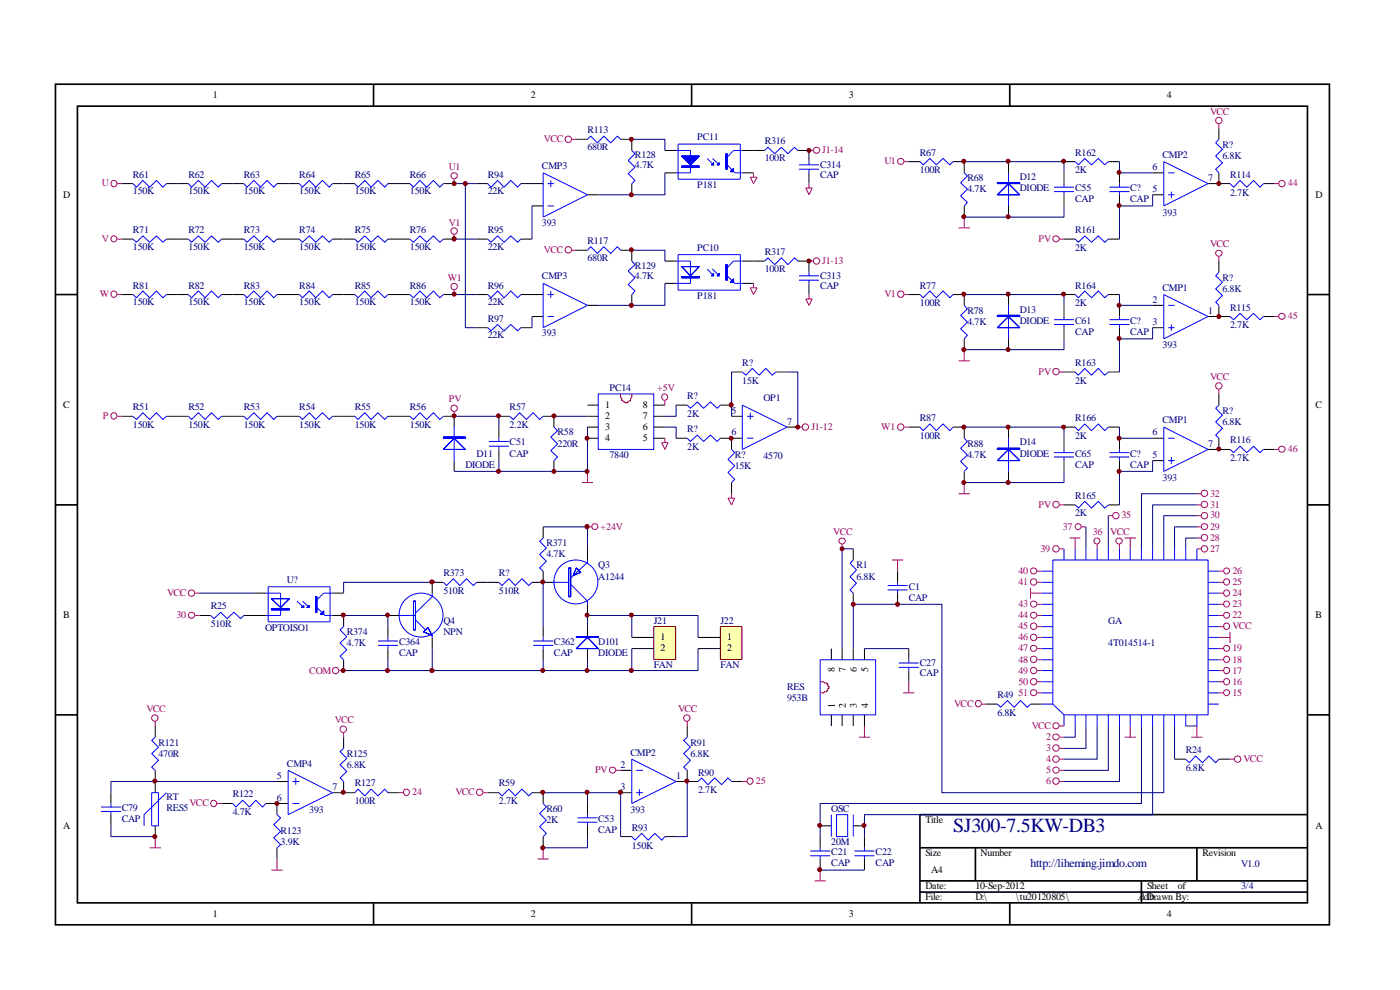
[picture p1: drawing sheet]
<svg xmlns="http://www.w3.org/2000/svg" width="297mm" height="210mm" viewBox="0 0 297 210" stroke-linecap="round" stroke-linejoin="round" font-family="sans-serif">
<g fill="none" stroke="#000" stroke-width=".35">
<path d="M11.8 17.9h270.2v178.3h-270.2zM79.2 17.9v4.6M146.7 17.9v4.6M214.2 17.9v4.6M16.4 22.5h261v169h-261zM11.8 62.5h4.6M277.5 62.5h4.6M11.8 107.1h4.6M277.5 107.1h4.6M11.8 151.6h4.6M277.5 151.6h4.6M195.2 179.8h82.3"/>
<path d="M206.9 179.8v7.1M253.9 179.8v7.1M277.5 172.8h-82.3v18.8M79.2 191.6v4.7M146.7 191.6v4.7M195.2 186.9h82.3M195.2 189.2h82.3M214.2 191.6v4.7M242.1 186.9v4.7"/>
</g>
<g fill="none" stroke="#00f" stroke-width=".21">
<path d="M28.2 38.9l.8 .8 1.3-1.4 1.4 1.4 1.5-1.4 1.3 1.4 .8-.8M40 38.9l.6 .8 1.5-1.4 1.4 1.4 1.4-1.4 1.4 1.4 .7-.8M51.7 38.9l.7 .8 1.4-1.4 1.5 1.4 1.3-1.4 1.5 1.4 .7-.8M63.5 38.9l.7 .8 1.4-1.4 1.4 1.4 1.4-1.4 1.4 1.4 .7-.8M75.3 38.9l.6 .8 1.5-1.4 1.3 1.4 1.5-1.4 1.4 1.4 .7-.8M87 38.9l.7 .8 1.4-1.4 1.4 1.4 1.4-1.4 1.4 1.4 .8-.8M103.5 38.9l.6 .8 1.5-1.4 1.3 1.4 1.5-1.4 1.4 1.4 .7-.8M115.2 36.7l9.4 4.6-9.4 4.8zM116.2 38.9h1.3M116.8 38.3v1.4M124.6 29.5l.7-.6 1.4 1.4 1.4-1.4 1.4 1.4 1.5-1.4 .7 .6M134 31.9l.7 .7-1.4 1.4 1.4 1.5-1.4 1.3 1.4 1.5-.7 .6"/>
<path d="M143.4 31.9h3.1v4.8h-3.1M143.8 30.6h13.3v7.4h-13.3zM150 33.6l1.4 1.4M151.1 33.6l1.5 1.4M154.3 35l1.6 1.7h1.6M157.5 31.9h-1.9l-1.3 1.5M162.2 31.9l.7-.7 1.4 1.4 1.5-1.4 1.3 1.4 1.5-1.4 .6 .7M169.5 35h4.2M169.5 35.9h4.2M171.6 34.3v.7M171.6 35.9v.8M195.2 34.3l.6 .7 1.5-1.4 1.3 1.4 1.5-1.4 1.4 1.4 .7-.7"/>
<path d="M204.6 36.7l.6 .6-1.4 1.5 1.4 1.3-1.4 1.5 1.4 1.3-.6 .8M214 36.7v7M223.6 39.7h4.2M225.7 38.9v.8M228.1 34.3l.7 .7 1.3-1.4 1.5 1.4 1.4-1.4 1.4 1.4 .7-.7M235.4 39.7h4.2M237.5 38.9v.8M246.9 34.3l9.4 4.6-9.4 4.8zM247.8 36.7h1.4M258.6 29.5l-.7 .8 1.4 1.4-1.4 1.4 1.4 1.4-1.4 1.4 .7 .8M260.9 38.9l.8 .8 1.4-1.4 1.4 1.4 1.4-1.4 1.4 1.4 .8-.8M28.2 50.7l.8 .7 1.3-1.4 1.4 1.4 1.5-1.4 1.3 1.4 .8-.7"/>
<path d="M40 50.7l.6 .7 1.5-1.4 1.4 1.4 1.4-1.4 1.4 1.4 .7-.7M51.7 50.7l.7 .7 1.4-1.4 1.5 1.4 1.3-1.4 1.5 1.4 .7-.7M63.5 50.7l.7 .7 1.4-1.4 1.4 1.4 1.4-1.4 1.4 1.4 .7-.7M75.3 50.7l.6 .7 1.5-1.4 1.3 1.4 1.5-1.4 1.4 1.4 .7-.7M87 50.7l.7 .7 1.4-1.4 1.4 1.4 1.4-1.4 1.4 1.4 .8-.7M103.5 50.7l.6 .7 1.5-1.4 1.3 1.4 1.5-1.4 1.4 1.4 .7-.7M116.2 43.7h1.3M124.6 53.1l.7-.8 1.4 1.5 1.4-1.5 1.4 1.5 1.5-1.5 .7 .8M134 55.4l.7 .7-1.4 1.4 1.4 1.4-1.4 1.5 1.4 1.3-.7 .8M143.4 55.4h3.1v4.7h-3.1M143.8 54h13.3v7.6h-13.3zM150 57.1l1.4 1.4"/>
<path d="M151.1 57.1l1.5 1.4M154.3 58.5l1.6 1.6h1.6M157.5 55.4h-1.9l-1.3 1.4M162.2 55.4l.7-.7 1.4 1.4 1.5-1.4 1.3 1.4 1.5-1.4 .6 .7M169.5 58.5h4.2M169.5 59.4h4.2M171.6 57.7v.8M171.6 59.4v.7M223.6 40.6h4.2M225.7 40.6v.7M228.1 50.7l.7 .7 1.3-1.4 1.5 1.4 1.4-1.4 1.4 1.4 .7-.7M235.4 40.6h4.2"/>
<path d="M237.5 40.6v.7M247.8 41.3h1.4M248.5 40.6v1.4M258.6 57.7l-.7 .8 1.4 1.4-1.4 1.4 1.4 1.4-1.4 1.4 .7 .7M28.2 62.5l.8 .7 1.3-1.5 1.4 1.5 1.5-1.5 1.3 1.5 .8-.7M40 62.5l.6 .7 1.5-1.5 1.4 1.5 1.4-1.5 1.4 1.5 .7-.7M51.7 62.5l.7 .7 1.4-1.5 1.5 1.5 1.3-1.5 1.5 1.5 .7-.7M63.5 62.5l.7 .7 1.4-1.5 1.4 1.5 1.4-1.5 1.4 1.5 .7-.7M75.3 62.5l.6 .7 1.5-1.5 1.3 1.5 1.5-1.5 1.4 1.5 .7-.7M87 62.5l.7 .7 1.4-1.5 1.4 1.5 1.4-1.5 1.4 1.5 .8-.7M103.5 62.5l.6 .7 1.5-1.5 1.3 1.5 1.5-1.5 1.4 1.5 .7-.7M103.5 69.5l.6 .7 1.5-1.4 1.3 1.4 1.5-1.4 1.4 1.4 .7-.7"/>
<path d="M115.2 60.1l9.4 4.7-9.4 4.7zM116.2 67.1h1.3M116.2 62.5h1.3M116.8 61.7v1.5M157.5 78.9l.7 .7 1.4-1.5 1.4 1.5 1.5-1.5 1.3 1.5 .8-.7M195.2 62.5l.6 .7 1.5-1.5 1.3 1.5 1.5-1.5 1.4 1.5 .7-.7M204.6 64.8l.6 .7-1.4 1.4 1.4 1.4-1.4 1.5 1.4 1.3-.6 .8M214 64.8v7.1M223.6 67.8h4.2M223.6 68.8h4.2M225.7 67.1v.7M225.7 68.8v.7"/>
<path d="M228.1 62.5l.7 .7 1.3-1.5 1.5 1.5 1.4-1.5 1.4 1.5 .7-.7M228.1 78.9l.7 .7 1.3-1.5 1.5 1.5 1.4-1.5 1.4 1.5 .7-.7M235.4 67.8h4.2M235.4 68.8h4.2M237.5 67.1v.7M237.5 68.8v.7M246.9 62.5l9.4 4.6-9.4 4.8zM247.8 64.8h1.4M247.8 69.5h1.4M248.5 68.8v1.4M260.9 67.1l.8 .7 1.4-1.3 1.4 1.3 1.4-1.3 1.4 1.3 .8-.7M28.2 88.3l.8 .7 1.3-1.5 1.4 1.5 1.5-1.5 1.3 1.5 .8-.7"/>
<path d="M40 88.3l.6 .7 1.5-1.5 1.4 1.5 1.4-1.5 1.4 1.5 .7-.7M51.7 88.3l.7 .7 1.4-1.5 1.5 1.5 1.3-1.5 1.5 1.5 .7-.7M63.5 88.3l.7 .7 1.4-1.5 1.4 1.5 1.4-1.5 1.4 1.5 .7-.7M75.3 88.3l.6 .7 1.5-1.5 1.3 1.5 1.5-1.5 1.4 1.5 .7-.7M87 88.3l.7 .7 1.4-1.5 1.4 1.5 1.4-1.5 1.4 1.5 .8-.7M96.4 90.6v7.1M103.7 93.6h4.2M103.7 94.7h4.2M105.8 93v.6M105.8 94.7v.6M108.1 88.3l.8 .7 1.3-1.5 1.5 1.5 1.4-1.5 1.4 1.5 .7-.7M117.5 90.6l.8 .8-1.5 1.3 1.5 1.4-1.5 1.5 1.5 1.3-.8 .8"/>
<path d="M126.9 83.6h11.8v11.7h-11.8zM145.8 85.9l.7 .7 1.4-1.3 1.4 1.3 1.4-1.3 1.4 1.3 .7-.7M145.8 93l.7 .6 1.4-1.3 1.4 1.3 1.4-1.3 1.4 1.3 .7-.6M155.2 95.3l.7 .7-1.5 1.5 1.5 1.3-1.5 1.4 1.5 1.5-.7 .7M157.5 85.9l9.5 4.7-9.5 4.7zM158.5 93h1.4M158.5 88.3h1.4M159.2 87.5v1.5M195.2 90.6l.6 .8 1.5-1.5 1.3 1.5 1.5-1.5 1.4 1.5 .7-.8M204.6 93l.6 .6-1.4 1.5 1.4 1.4-1.4 1.4 1.4 1.4-.6 .7M214 93v7M223.6 96h4.2"/>
<path d="M223.6 96.9h4.2M225.7 95.3v.7M225.7 96.9v.8M228.1 90.6l.7 .8 1.3-1.5 1.5 1.5 1.4-1.5 1.4 1.5 .7-.8M235.4 96h4.2M235.4 96.9h4.2M237.5 95.3v.7M237.5 96.9v.8M246.9 90.6l9.4 4.7-9.4 4.7zM247.8 93h1.4M247.8 97.7h1.4M248.5 96.9v1.5"/>
<path d="M258.6 85.9l-.7 .7 1.4 1.5-1.4 1.4 1.4 1.3-1.4 1.5 .7 .7M260.9 95.3l.8 .7 1.4-1.3 1.4 1.3 1.4-1.3 1.4 1.3 .8-.7M115.2 114.1l-.7 .7 1.4 1.4-1.4 1.4 1.4 1.4-1.4 1.5 .7 .7M124.6 118.8v.5l-3.5 3.3M223.4 118.8h32.9v32.8h-30.6l-2.3-2.2zM225.7 116.4v2.4M228.1 107.1l.7 .7 1.3-1.5 1.5 1.5 1.4-1.5 1.4 1.5 .7-.7M228.1 116.4v2.4M230.4 116.4v2.4M232.7 116.4v2.4M235.1 116.4v2.4M237.5 116.4v2.4"/>
<path d="M239.8 116.4v2.4M242.1 116.4v2.4M244.5 116.4v2.4M246.9 116.4v2.4M249.2 116.4v2.4M251.5 116.4v2.4M253.9 116.4v2.4M44.7 130.6l.7 .6 1.4-1.3 1.4 1.3 1.4-1.3 1.5 1.3 .6-.6M56.4 125.8h3.1v4.8h-3.1M56.9 124.5h13.1v7.4h-13.1zM63 127.5l1.4 1.4M64.2 127.5l1.4 1.4"/>
<path d="M67.2 128.9l1.7 1.7h1.6M70.5 125.8h-1.8l-1.5 1.5M72.9 132.9l-.8 .7 1.5 1.4-1.5 1.4 1.5 1.4-1.5 1.4 .8 .8M80.2 136h4.2M80.2 136.9h4.2M82.3 135.2v.8M82.3 136.9v.7M84.7 130.6h3.4M88.1 131.5l2.2 2.1M91.7 125.8v.8l-3.6 3.4M91.7 134.8v.4M94.1 123.5l.6 .7 1.5-1.4 1.3 1.4 1.5-1.4 1.4 1.4 .7-.7"/>
<path d="M105.8 123.5l.7 .7 1.4-1.4 1.4 1.4 1.4-1.4 1.5 1.4 .7-.7M113.1 136h4.2M113.1 136.9h4.2M115.2 135.2v.8M115.2 136.9v.7M117.3 123.5h3.3M121.1 124l3.5 3.5v.7M221 140h2.4M221 137.6h2.4M221 135.2h2.4M221 132.9h2.4M221 130.6h2.4"/>
<path d="M221 128.2h2.4M221 125.8h2.4M221 123.5h2.4M221 121.2h2.4M256.3 140h2.3M256.3 137.6h2.3M256.3 135.2h2.3M256.3 132.9h2.3M256.3 130.6h2.3M256.3 128.2h2.3M256.3 125.8h2.3M256.3 123.5h2.3"/>
<path d="M256.3 121.2h2.3M221 149.4h2.4M221 147h2.4M221 144.6h2.4M221 142.2h2.4M225.7 151.6v2.4M228.1 151.6v2.4M230.4 151.6v2.4M232.7 151.6v2.4M235.1 151.6v2.4M237.5 151.6v2.4M239.8 151.6v2.4"/>
<path d="M242.1 151.6v2.4M244.5 151.6v2.4M246.9 151.6v2.4M249.2 151.6v2.4M251.5 151.6v2.4M253.9 151.6v2.4M256.3 149.4h2.3M256.3 147h2.3M256.3 144.6h2.3M256.3 142.2h2.3"/>
<circle cx="89.3" cy="130.5" r="4.7"/>
<circle cx="122.2" cy="123.4" r="4.7"/>
</g>
<g fill="none" stroke="#a1006a" stroke-width=".21">
<path d="M24.9 38.9h.9M96.4 38v.9M121.3 29.5h1M159.2 37.6h1.4l-.7 1.3zM159.9 36.7v.9M170.9 39.9h1.4l-.7 1.4zM171.6 31.9h1M171.6 38.9v1M191.9 34.3h.9M258.6 26.3v1M270.3 38.9h1M24.9 50.7h.9"/>
<path d="M96.4 49.8v.9M121.3 53.1h1M171.6 55.4h1M203.4 48.3h2.3M204.6 46.1v2.2M224.8 50.7h.9M258.6 54.4v1M24.9 62.5h.9M96.4 61.6v.9M159.2 61h1.4l-.7 1.5zM159.9 60.1v.9M170.9 63.4h1.4l-.7 1.4z"/>
<path d="M171.6 62.5v.9M191.9 62.5h.9M203.4 76.5h2.3M204.6 74.2v2.3M224.8 78.9h.9M270.3 67.1h1M24.9 88.3h.9M124.6 100v2.4M140.4 93.9h1.3l-.6 1.4zM141.1 85v.9M141.1 93v.9M169.2 90.6h1"/>
<path d="M191.9 90.6h.9M258.6 82.6v1M270.3 95.3h1M123.4 102.4h2.4M154.4 105.7h1.5l-.7 1.4zM155.2 104.7v1M203.4 104.7h2.3M204.6 102.4v2.3M224.8 107.1h.9M238.6 114.1h2.4M239.8 114.1v2.3M218.6 124.7v2.3"/>
<path d="M218.6 125.8h2.4M258.6 135.2h2.3M260.9 134v2.4M224.8 154h.9M238.6 156.4h2.4M239.8 154v2.4M252.7 156.4h2.4M253.9 154v2.4"/>
<circle cx="24.1" cy="38.9" r=".66"/>
<circle cx="96.4" cy="37.3" r=".66"/>
<circle cx="120.6" cy="29.5" r=".68"/>
<circle cx="173.2" cy="31.9" r=".66"/>
<circle cx="191.1" cy="34.2" r=".66"/>
<circle cx="258.6" cy="25.6" r=".68"/>
<circle cx="271.9" cy="38.9" r=".68"/>
<circle cx="24.2" cy="50.7" r=".64"/>
<circle cx="96.3" cy="49" r=".68"/>
<circle cx="120.6" cy="53" r=".68"/>
<circle cx="173.2" cy="55.4" r=".68"/>
<circle cx="224" cy="50.7" r=".66"/>
<circle cx="258.6" cy="53.7" r=".66"/>
<circle cx="24.1" cy="62.4" r=".66"/>
<circle cx="96.3" cy="60.8" r=".68"/>
<circle cx="191.1" cy="62.4" r=".68"/>
<circle cx="224" cy="78.8" r=".68"/>
<circle cx="272" cy="67.1" r=".66"/>
<circle cx="24.1" cy="88.2" r=".66"/>
<circle cx="141" cy="84.2" r=".66"/>
<circle cx="170.9" cy="90.6" r=".68"/>
<circle cx="191.1" cy="90.6" r=".68"/>
<circle cx="258.6" cy="81.9" r=".68"/>
<circle cx="272" cy="95.3" r=".66"/>
<circle cx="224" cy="107" r=".68"/>
<circle cx="224" cy="154" r=".66"/>
</g>
<g fill="none" stroke="#000" stroke-width=".21">
<path d="M25.8 38.9h2.4M35.3 38.9h4.7M47 38.9h4.7M58.8 38.9h4.7M70.5 38.9h4.8M82.3 38.9h4.7M94.1 38.9h2.3M101.1 38.9h2.4M110.5 38.9h4.7M122.3 29.5h2.3M131.7 29.5h2.3v2.4M134 38.9v2.4"/>
<path d="M141.1 31.9h2.3M141.1 36.7h2.3M157.5 31.9h4.7M157.5 36.7h2.4M169.2 31.9h2.4v2.4M171.6 36.7v2.2M192.8 34.3h2.4M202.2 34.3h2.4v2.4M214 34.3v2.4M225.7 34.3h2.4M225.7 36.7v2.2M235.1 34.3h2.4"/>
<path d="M237.5 36.7v2.2M244.5 36.7h2.4M256.3 38.9h4.6M258.6 27.3v2.2M258.6 36.7v2.2M268.1 38.9h2.2M25.8 50.7h2.4M35.3 50.7h4.7M47 50.7h4.7M58.8 50.7h4.7M70.5 50.7h4.8M82.3 50.7h4.7"/>
<path d="M94.1 50.7h2.3M101.1 50.7h2.4M110.5 50.7h2.4M112.9 43.7h2.3M122.3 53.1h2.3M124.6 41.3h2.3M131.7 53.1h2.3v2.3M141.1 55.4h2.3M157.5 55.4h4.7M169.2 55.4h2.4v2.3M204.6 43.7v2.4M214 43.7v2.4"/>
<path d="M225.7 50.7h2.4M225.7 41.3v2.4M235.1 50.7h2.4M237.5 41.3v2.4M244.5 41.3h2.4M258.6 55.4v2.3M25.8 62.5h2.4M35.3 62.5h4.7M47 62.5h4.7M58.8 62.5h4.7M70.5 62.5h4.8M82.3 62.5h4.7"/>
<path d="M94.1 62.5h2.3M101.1 62.5h2.4M101.1 69.5h2.4M110.5 62.5h4.7M110.5 69.5h2.4M112.9 67.1h2.3M124.6 64.8h2.3M134 62.5v2.3M141.1 60.1h2.3M155.2 78.9h2.3M157.5 60.1h2.4M164.6 78.9h2.4"/>
<path d="M171.6 60.1v2.4M192.8 62.5h2.4M202.2 62.5h2.4v2.3M204.6 71.9v2.3M214 62.5v2.3M214 71.9v2.3M225.7 62.5h2.4M225.7 64.8v2.3M225.7 69.5v2.4M225.7 78.9h2.4M235.1 62.5h2.4M235.1 78.9h2.4"/>
<path d="M237.5 64.8v2.3M237.5 69.5v2.4M244.5 64.8h2.4M244.5 69.5h2.4M256.3 67.1h4.6M258.6 64.8v2.3M268.1 67.1h2.2M25.8 88.3h2.4M35.3 88.3h4.7M47 88.3h4.7M58.8 88.3h4.7M70.5 88.3h4.8"/>
<path d="M82.3 88.3h4.7M94.1 88.3h2.3v2.3M96.4 97.7v2.3M105.8 88.3h2.3M105.8 90.6v2.4M105.8 95.3v2.4M115.2 88.3h2.3v2.3M117.5 97.7v2.3M124.6 93h2.3M124.6 90.6h2.3M124.6 85.9h2.3M124.6 88.3h2.3"/>
<path d="M138.7 93h2.4M138.7 90.6h2.4M138.7 85.9h2.4M138.7 88.3h2.4M143.4 93h2.4M143.4 85.9h2.4M152.8 93h4.7M152.8 85.9h2.4M155.2 88.3h2.3M155.2 93v2.3M167 90.6h2.2M192.8 90.6h2.4"/>
<path d="M202.2 90.6h2.4v2.4M204.6 100v2.4M214 90.6v2.4M214 100v2.4M225.7 93v2.3M225.7 97.7v2.3M225.7 90.6h2.4M235.1 90.6h2.4M237.5 93v2.3M237.5 97.7v2.3M244.5 93h2.4M244.5 97.7h2.4"/>
<path d="M256.3 95.3h4.6M258.6 83.6v2.3M258.6 93v2.3M268.1 95.3h2.2M115.2 111.8v2.3M124.6 116.4v2.4M155.2 102.4v2.3M225.7 107.1h2.4M235.1 107.1h2.4M42.3 130.6h2.4M51.7 130.6h4.7M54.1 125.8h2.3"/>
<path d="M70.5 130.6h2.4v2.3M70.5 125.8h2.4M72.9 140v2.2M82.3 130.6h2.4M82.3 132.9v2.3M82.3 137.6v2.4M91.7 135.2v2.4M94.1 123.5h-2.4v2.3M101.1 123.5h4.7M112.9 123.5h4.6M115.2 121.2v2.3M115.2 132.9v2.3"/>
<path d="M115.2 137.6v2.4M124.6 128.2v2.4"/>
</g>
<g fill="none" stroke="#000080" stroke-width=".21">
<path d="M96.4 38.9h4.7M98.7 38.9v30.6h2.4M134 29.5h7.1v2.4M141.1 36.7v4.6h-14.2M204.6 34.3h21.1v2.4M237.5 34.3v2.4h7M96.4 50.7h4.7M112.9 43.7v7M134 53.1h7.1v2.3M225.7 43.7v2.4h-21.1M244.5 41.3v2.4h-7v7M96.4 62.5h4.7"/>
<path d="M112.9 67.1v2.4M141.1 60.1v4.7h-14.2M155.2 78.9v9.4M167 78.9h2.2v11.7M204.6 62.5h21.1v2.3M225.7 71.9v2.3h-21.1M237.5 62.5v2.3h7M244.5 69.5v2.4h-7v7M96.4 88.3h9.4v2.3M105.8 97.7v2.3M117.5 88.3h7.1M124.6 90.6v9.4h-28.2"/>
<path d="M141.1 90.6h2.3v2.4M143.4 85.9v2.4h-2.3M204.6 90.6h21.1v2.4M225.7 100v2.4h-21.1M237.5 90.6v2.4h7M244.5 97.7v2.3h-7v7.1"/>
</g>
<path d="M144.6 33.1h3.7l-1.8 1.9zM144.6 33.1h3.7l-1.8 1.9z" fill="#00f" stroke="#00f" stroke-width=".21"/>
<g fill="#00f" stroke="#00f" stroke-width=".21">
<path d="M144.6 35.2h3.7v.3h-3.7zM144.6 35.2h3.7v.3h-3.7z" fill-rule="evenodd"/>
<path d="M152.6 34.5l-.5 .5h.5zM152.6 34.5l-.5 .5h.5z" fill-rule="evenodd"/>
<path d="M151.4 34.5l-.4 .5h.4zM151.4 34.5l-.4 .5h.4z" fill-rule="evenodd"/>
<path d="M154 32.6v3.3h.3v-3.3zM154 32.6v3.3h.3v-3.3z" fill-rule="evenodd"/>
<path d="M155.6 35.7v.7h-.7zM155.6 35.7v.7h-.7z" fill-rule="evenodd"/>
<path d="M144.6 56.6h3.7l-1.8 1.9zM144.6 56.6h3.7l-1.8 1.9z" fill-rule="evenodd"/>
<path d="M144.6 58.7h3.7v.2h-3.7zM144.6 58.7h3.7v.2h-3.7z" fill-rule="evenodd"/>
<path d="M152.6 58l-.5 .5h.5zM152.6 58l-.5 .5h.5z" fill-rule="evenodd"/>
<path d="M151.4 58l-.4 .5h.4zM151.4 58l-.4 .5h.4z" fill-rule="evenodd"/>
<path d="M154 56.1v3.3h.3v-3.3zM154 56.1v3.3h.3v-3.3z" fill-rule="evenodd"/>
<path d="M155.6 59.2v.7h-.7zM155.6 59.2v.7h-.7z" fill-rule="evenodd"/>
<path d="M211.6 38.8v.1h4.7v-.1zM211.6 38.8v.1h4.7v-.1z" fill-rule="evenodd"/>
<path d="M214 38.9l2.3 2.4h-4.7zM214 38.9l2.3 2.4h-4.7z" fill-rule="evenodd"/>
<path d="M211.6 66.9v.2h4.7v-.2zM211.6 66.9v.2h4.7v-.2z" fill-rule="evenodd"/>
<path d="M214 67.1l2.3 2.4h-4.7zM214 67.1l2.3 2.4h-4.7z" fill-rule="evenodd"/>
<path d="M211.6 95.1v.2h4.7v-.2zM211.6 95.1v.2h4.7v-.2z" fill-rule="evenodd"/>
<path d="M214 95.3l2.3 2.4h-4.7zM214 95.3l2.3 2.4h-4.7z" fill-rule="evenodd"/>
<path d="M94.1 92.7v.3h4.6v-.3zM94.1 92.7v.3h4.6v-.3z" fill-rule="evenodd"/>
<path d="M96.4 93l2.3 2.3h-4.6zM96.4 93l2.3 2.3h-4.6z" fill-rule="evenodd"/>
<path d="M57.6 127h3.8l-1.9 1.9zM57.6 127h3.8l-1.9 1.9z" fill-rule="evenodd"/>
<path d="M57.6 129.1h3.8v.3h-3.8zM57.6 129.1h3.8v.3h-3.8z" fill-rule="evenodd"/>
<path d="M65.1 128.9h.5v-.5zM65.1 128.9h.5v-.5z" fill-rule="evenodd"/>
<path d="M63.9 128.9h.5v-.5zM63.9 128.9h.5v-.5z" fill-rule="evenodd"/>
<path d="M67 126.6v3.3h.2v-3.3zM67 126.6v3.3h.2v-3.3z" fill-rule="evenodd"/>
<path d="M68.7 129.6v.7h-.7zM68.7 129.6v.7h-.7z" fill-rule="evenodd"/>
<path d="M120.6 120.5v6.1h.5v-6.1zM120.6 120.5v6.1h.5v-6.1z" fill-rule="evenodd"/>
<path d="M122.3 120.5l.9 .9-1.6 .7zM122.3 120.5l.9 .9-1.6 .7z" fill-rule="evenodd"/>
<path d="M87.7 127.5v6.1h.4v-6.1zM87.7 127.5v6.1h.4v-6.1z" fill-rule="evenodd"/>
<path d="M90.8 133.1l-1 .9 1.9 .8zM90.8 133.1l-1 .9 1.9 .8z" fill-rule="evenodd"/>
</g>
<g fill="#800000" stroke="#800000" stroke-width=".21">
<circle cx="98.7" cy="38.9" r=".42"/>
<circle cx="133.9" cy="41.3" r=".42"/>
<circle cx="133.9" cy="29.5" r=".42"/>
<circle cx="133.9" cy="64.8" r=".42"/>
<circle cx="133.9" cy="53" r=".42"/>
<circle cx="171.6" cy="31.9" r=".42"/>
<circle cx="171.6" cy="55.4" r=".42"/>
<circle cx="96.4" cy="38.9" r=".42"/>
<circle cx="96.3" cy="50.7" r=".45"/>
<circle cx="96.4" cy="62.4" r=".42"/>
<circle cx="258.6" cy="38.9" r=".42"/>
<circle cx="204.5" cy="34.2" r=".42"/>
<circle cx="225.6" cy="34.2" r=".42"/>
<circle cx="213.9" cy="34.2" r=".42"/>
<circle cx="237.4" cy="36.6" r=".42"/>
<circle cx="237.4" cy="43.6" r=".42"/>
<circle cx="213.9" cy="46" r=".42"/>
<circle cx="204.5" cy="46" r=".42"/>
<circle cx="258.6" cy="67.1" r=".42"/>
<circle cx="237.4" cy="64.8" r=".42"/>
<circle cx="225.6" cy="62.4" r=".42"/>
<circle cx="204.5" cy="62.4" r=".42"/>
<circle cx="204.5" cy="74.2" r=".42"/>
<circle cx="213.9" cy="74.2" r=".42"/>
<circle cx="213.9" cy="62.4" r=".42"/>
<circle cx="237.4" cy="71.8" r=".42"/>
<circle cx="155.1" cy="85.9" r=".45"/>
<circle cx="105.7" cy="88.2" r=".42"/>
<circle cx="117.5" cy="88.2" r=".42"/>
<circle cx="124.5" cy="100" r=".42"/>
<circle cx="124.5" cy="93" r=".42"/>
<circle cx="117.5" cy="100" r=".42"/>
<circle cx="105.7" cy="100" r=".42"/>
</g>
<path d="M131.7 83.6v.7l.2 .2v.5l.7 .3v.1h.5v-.1l.7-.3v-.5l.2-.2v-.7" fill="none" stroke="#f00" stroke-width=".21"/>
<path d="M138.8 133h4.5v6.8h-4.5z" fill="#ffffb0"/>
<path d="M138.7 132.9h4.6v7h-4.6z" fill="none" stroke="#800000" stroke-width=".21"/>
<path d="M134 135.2h4.7M134 137.6h4.7" fill="none" stroke="#000" stroke-width=".21"/>
<path d="M152.9 133h4.4v6.8h-4.4z" fill="#ffffb0"/>
<path d="M152.8 132.9h4.6v7h-4.6z" fill="none" stroke="#800000" stroke-width=".21"/>
<g fill="none" stroke="#000" stroke-width=".21">
<path d="M181 116.4v2.4M124.6 132.9v2.3M124.6 137.6v2.4M148.1 135.2h4.7M148.1 137.6h4.7M176.4 137.6v2.4M178.6 137.6v2.4M181 125.8v2.4M181 137.6v2.4M183.4 137.6v2.4M190.4 121.2v2.3M190.4 125.8v2.4"/>
<path d="M192.8 137.6v2.4M32.9 154v2.4M72.9 156.4v2.3M145.8 154v2.4M176.4 151.6v2.4M178.6 151.6v2.4M181 151.6v2.4M183.4 151.6v2.4M192.8 142.2v2.4M209.2 149.4h2.4M218.6 149.4h2.4M23.5 168.1v2.3"/>
<path d="M23.5 172.8v2.4M32.9 163.4v4.7M32.9 175.2v2.3M47 170.4h2.4M56.4 170.4h4.7M58.8 165.8h2.3M58.8 170.4v2.4M58.8 179.8v2.4M70.5 168.1h4.8M72.9 165.8v2.3M82.3 168.1h2.4M103.5 168.1h2.3"/>
<path d="M112.9 168.1h2.3v2.3M115.2 177.5v2.3M124.6 170.4v2.4M124.6 175.2v2.3M131.7 168.1h2.3M131.7 163.4h2.3M131.7 177.5h2.3M141.1 177.5h2.3M143.4 165.8h4.7M145.8 163.4v2.4M155.2 165.8h2.3M174 175.2h2.4"/>
<path d="M174 177.5v2.3M181 175.2h2.4M183.4 177.5v2.3M249.2 161h2.3M258.6 161h2.3M174 182.2v2.4M183.4 182.2v2.4"/>
</g>
<path d="M122.3 135v.2h4.6v-.2zM122.3 135v.2h4.6v-.2z" fill="#00f" stroke="#00f" stroke-width=".21"/>
<path d="M122.3 137.6l2.3-2.4 2.3 2.4zM122.3 137.6l2.3-2.4 2.3 2.4z" fill-rule="evenodd" fill="#00f" stroke="#00f" stroke-width=".21"/>
<g fill="none" stroke="#000080" stroke-width=".21">
<path d="M115.2 111.8h9.4v4.6M181 116.4h-2.4v21.2M230.4 111.8v4.6M235.1 109.4v7M253.9 104.7h-11.8v11.7M253.9 107.1h-9.4v9.3M253.9 109.4h-7v7M253.9 111.8h-4.7v4.6M253.9 114.1h-2.4v2.3M42.3 125.8h11.8M72.9 130.6h9.4v2.3M82.3 140v2.2"/>
<path d="M91.7 123.5h-18.8v2.3M91.7 137.6v4.6M115.2 123.5v9.4M115.2 140v2.2M124.6 132.9v-2.3h23.5v4.6M124.6 140v2.2M134 130.6v4.6M134 137.6v4.6M148.1 137.6v4.6h-75.2M181 137.6v-9.4h18.8v39.9h47.1v-14.1M183.4 137.6h9.4M228.1 154v2.4h-2.4"/>
<path d="M230.4 154v4.7h-4.7M232.7 154v7h-7M235.1 154v9.4h-9.4M237.5 154v11.8h-11.8M242.1 154v16.4h-68.1v7.1M244.5 154v18.8h-61.1v4.7M249.2 154v7M251.5 154h2.4M23.5 175.2v2.3h9.4M58.8 165.8h-35.3v2.3M115.2 168.1h16.5v9.4M124.6 177.5v2.3h-9.4"/>
<path d="M124.6 168.1v2.3M145.8 165.8v11.7h-2.4M174 184.6h9.4"/>
</g>
<g fill="#800000" stroke="#800000" stroke-width=".21">
<circle cx="91.7" cy="123.4" r=".45"/>
<circle cx="72.8" cy="130.5" r=".42"/>
<circle cx="82.2" cy="130.5" r=".42"/>
<circle cx="133.9" cy="130.5" r=".42"/>
<circle cx="124.5" cy="130.5" r=".42"/>
<circle cx="115.1" cy="123.4" r=".42"/>
<circle cx="115.1" cy="142.2" r=".42"/>
<circle cx="124.5" cy="142.2" r=".42"/>
<circle cx="133.9" cy="142.2" r=".42"/>
<circle cx="82.2" cy="142.2" r=".42"/>
<circle cx="91.7" cy="142.2" r=".45"/>
<circle cx="124.5" cy="111.7" r=".45"/>
<circle cx="72.8" cy="142.2" r=".42"/>
<circle cx="58.8" cy="170.4" r=".42"/>
<circle cx="72.8" cy="168.1" r=".42"/>
<circle cx="32.9" cy="165.7" r=".42"/>
<circle cx="32.9" cy="177.5" r=".42"/>
<circle cx="115.1" cy="168.1" r=".42"/>
<circle cx="131.6" cy="168.1" r=".45"/>
<circle cx="145.7" cy="165.7" r=".42"/>
<circle cx="124.5" cy="168.1" r=".42"/>
<circle cx="115.1" cy="179.8" r=".42"/>
<circle cx="96.4" cy="88.2" r=".42"/>
<circle cx="155.1" cy="93" r=".42"/>
<circle cx="169.2" cy="90.6" r=".42"/>
<circle cx="173.9" cy="175.1" r=".42"/>
<circle cx="183.3" cy="175.1" r=".42"/>
<circle cx="173.9" cy="184.5" r=".42"/>
<circle cx="258.6" cy="95.2" r=".42"/>
<circle cx="237.4" cy="93" r=".42"/>
<circle cx="225.6" cy="90.6" r=".42"/>
<circle cx="204.5" cy="90.6" r=".42"/>
<circle cx="213.9" cy="102.4" r=".42"/>
<circle cx="213.9" cy="90.6" r=".42"/>
<circle cx="237.4" cy="100" r=".42"/>
<circle cx="204.5" cy="102.4" r=".42"/>
<circle cx="178.6" cy="116.4" r=".42"/>
<circle cx="181" cy="128.2" r=".42"/>
<circle cx="190.4" cy="128.2" r=".42"/>
</g>
<g fill="none" stroke="#a1006a" stroke-width=".21">
<path d="M96.4 87.4v.9M124.6 111.8h1M178.6 115.5v.9M189.2 118.8h2.4M190.4 118.8v2.4M224.8 116.4h.9M226.9 114.1h2.3M228.1 114.1v2.3M229.4 111.8h1M232.7 115.5v.9M235.1 109.4h1M237.5 115.5v.9"/>
<path d="M253.9 111.8h.9M253.9 114.1h.9M253.9 116.4h.9M253.9 109.4h.9M253.9 107.1h.9M253.9 104.7h.9M41.4 125.8h.9M41.4 130.6h.9M220 130.6h1M220 132.9h1M220 140h1M220 137.6h1"/>
<path d="M220 123.5h1M220 121.2h1M220 128.2h1M220 135.2h1M258.6 125.8h1M258.6 130.6h1M258.6 132.9h1M258.6 140h1M258.6 137.6h1M258.6 123.5h1M258.6 121.2h1M258.6 128.2h1"/>
<path d="M32.9 153.1v.9M72 142.2h.9M72.9 155.4v1M145.8 153.1v.9M182.2 156.4h2.4M183.4 154v2.4M191.6 147h2.4M192.8 144.6v2.4M208.3 149.4h.9M220 142.2h1M220 147h1M220 144.6h1"/>
<path d="M224.8 156.4h.9M224.8 158.7h.9M258.6 142.2h1M258.6 147h1M258.6 144.6h1M31.7 179.8h2.4M32.9 177.5v2.3M46.1 170.4h.9M84.7 168.1h.9M102.5 168.1h1M115.2 179.8v2.4M130.7 163.4h1"/>
<path d="M157.5 165.8h1M224.8 165.8h.9M224.8 163.4h.9M224.8 161h.9M260.9 161h1M57.6 184.6h2.3M58.8 182.2v2.4M114 182.2h2.4M172.8 186.9h2.4M174 184.6v2.3"/>
<circle cx="96.3" cy="86.6" r=".68"/>
<circle cx="126.2" cy="111.7" r=".64"/>
<circle cx="178.7" cy="114.8" r=".66"/>
<circle cx="224" cy="116.4" r=".68"/>
<circle cx="228.7" cy="111.7" r=".64"/>
<circle cx="232.7" cy="114.8" r=".64"/>
<circle cx="236.7" cy="109.4" r=".68"/>
<circle cx="237.4" cy="114.8" r=".66"/>
<circle cx="255.5" cy="107" r=".68"/>
<circle cx="255.5" cy="104.6" r=".68"/>
<circle cx="255.5" cy="109.4" r=".68"/>
<circle cx="255.5" cy="116.4" r=".68"/>
<circle cx="255.5" cy="114" r=".68"/>
<circle cx="255.5" cy="111.7" r=".66"/>
<circle cx="40.6" cy="125.8" r=".68"/>
<circle cx="40.7" cy="130.5" r=".66"/>
<circle cx="219.3" cy="123.4" r=".68"/>
<circle cx="219.3" cy="132.8" r=".68"/>
<circle cx="219.3" cy="139.9" r=".68"/>
<circle cx="219.3" cy="135.2" r=".68"/>
<circle cx="219.3" cy="137.5" r=".66"/>
<circle cx="219.3" cy="130.5" r=".66"/>
<circle cx="219.3" cy="128.1" r=".66"/>
<circle cx="219.3" cy="121.1" r=".66"/>
<circle cx="260.2" cy="123.4" r=".66"/>
<circle cx="260.2" cy="132.8" r=".66"/>
<circle cx="260.2" cy="139.8" r=".66"/>
<circle cx="260.2" cy="125.8" r=".66"/>
<circle cx="260.2" cy="137.5" r=".64"/>
<circle cx="260.2" cy="128.1" r=".64"/>
<circle cx="260.2" cy="130.5" r=".64"/>
<circle cx="260.2" cy="121.1" r=".64"/>
<circle cx="32.8" cy="152.3" r=".68"/>
<circle cx="71.2" cy="142.2" r=".68"/>
<circle cx="72.8" cy="154.7" r=".68"/>
<circle cx="145.7" cy="152.3" r=".68"/>
<circle cx="207.5" cy="149.2" r=".66"/>
<circle cx="219.3" cy="142.2" r=".68"/>
<circle cx="219.3" cy="144.6" r=".68"/>
<circle cx="219.3" cy="146.9" r=".66"/>
<circle cx="224" cy="158.7" r=".68"/>
<circle cx="224" cy="156.3" r=".66"/>
<circle cx="260.2" cy="142.2" r=".66"/>
<circle cx="260.2" cy="144.6" r=".66"/>
<circle cx="260.2" cy="146.9" r=".64"/>
<circle cx="45.3" cy="170.4" r=".66"/>
<circle cx="86.2" cy="168" r=".66"/>
<circle cx="101.8" cy="168.1" r=".68"/>
<circle cx="130" cy="163.4" r=".66"/>
<circle cx="159.1" cy="165.7" r=".66"/>
<circle cx="224" cy="161" r=".68"/>
<circle cx="224" cy="165.7" r=".68"/>
<circle cx="224" cy="163.4" r=".66"/>
<circle cx="262.5" cy="161" r=".68"/>
</g>
<g fill="none" stroke="#00f" stroke-width=".21">
<path d="M181 118.8l-.7 .7 1.4 1.4-1.4 1.4 1.4 1.4-1.4 1.4 .7 .7M174 140h11.8v11.6h-11.8zM188.3 124.2h4.2M188.3 125.1h4.2M190.4 123.5v.7M190.4 125.1v.7M192.8 140v.6M32.9 156.4l-.7 .7 1.4 1.4-1.4 1.4 1.4 1.4-1.4 1.4 .7 .7M72.9 158.7l-.8 .7 1.5 1.5-1.5 1.3 1.5 1.5-1.5 1.3 .8 .8M145.8 156.4l-.8 .7 1.5 1.4-1.5 1.4 1.5 1.4-1.5 1.4 .8 .7M190.7 140.6h4.2M190.7 141.6h4.2"/>
<path d="M192.8 141.6v.6M211.6 149.4l.7 .6 1.4-1.4 1.4 1.4 1.4-1.4 1.4 1.4 .7-.6M21.4 171.2h4.3M21.4 172.1h4.3M23.5 170.4v.8M23.5 172.1v.7M32.2 168.1h1.4v7.1h-1.4zM35.3 168.1l-4.7 4.7v2.4M49.4 170.4l.6 .8 1.5-1.4 1.4 1.4 1.4-1.4 1.4 1.4 .7-.8M58.8 172.8l.7 .7-1.4 1.4 1.4 1.5-1.4 1.3 1.4 1.5-.7 .6M61.1 163.4l9.4 4.7-9.4 4.7zM62.1 170.4h1.4"/>
<path d="M62.1 165.8h1.4M62.7 165v1.5M75.3 168.1l.6-.7 1.5 1.4 1.3-1.4 1.5 1.4 1.4-1.4 .7 .7M105.8 168.1l.7 .7 1.4-1.4 1.4 1.4 1.4-1.4 1.5 1.4 .7-.7M115.2 170.4l.7 .8-1.4 1.4 1.4 1.4-1.4 1.3 1.4 1.5-.7 .7M122.5 173.5h4.2M122.5 174.4h4.2M124.6 172.8v.7M124.6 174.4v.8M134 177.5l.7 .7 1.4-1.4 1.4 1.4 1.4-1.4 1.5 1.4 .7-.7M134 161l9.4 4.8-9.4 4.6zM135 163.4h1.4"/>
<path d="M135 168.1h1.4M135.6 167.4v1.4M148.1 165.8l.7-.8 1.4 1.5 1.4-1.5 1.5 1.5 1.3-1.5 .8 .8M174 179.8v.7M176.4 172.8v4.7M177.5 172.8h2.3v4.7h-2.3zM181 172.8v4.7M183.4 179.8v.7M251.5 161l.8 .8 1.4-1.4 1.4 1.4 1.4-1.4 1.4 1.4 .7-.8M171.9 180.5h4.2M171.9 181.5h4.2M174 181.5v.7"/>
<path d="M181.3 180.5h4.2M181.3 181.5h4.2M183.4 181.5v.7"/>
</g>
<path d="M174 144.6h.7l.2 .3h.5l.2 .6h.3v.5h-.3l-.2 .7h-.5l-.2 .3h-.7" fill="none" stroke="#f00" stroke-width=".21"/>
<text font-size="4.2" fill="#000080" x="202.2" y="176.4">SJ300-7.5KW-DB3</text>
<text font-size="2.5" fill="#000080" x="218.6" y="183.9">http://liheming.jimdo.com</text>
<g font-size="2.1">
<text x="45.1" y="20.8">1</text>
<text x="112.6" y="20.8">2</text>
<text x="180.1" y="20.8">3</text>
<text x="247.6" y="20.8">4</text>
<text x="13.4" y="41.9">D</text>
<text x="279.1" y="41.9">D</text>
<text x="13.4" y="86.5">C</text>
<text x="128.4" y="86.5">1</text>
<text x="128.4" y="88.9">2</text>
<text x="136.4" y="88.9">7</text>
<text x="136.4" y="86.5">8</text>
<text x="279.1" y="86.5">C</text>
<text x="128.4" y="91.3">3</text>
<text x="128.4" y="93.6">4</text>
<text x="136.4" y="93.6">5</text>
<text x="136.4" y="91.3">6</text>
<text x="13.4" y="131.1">B</text>
<text x="279.1" y="131.1">B</text>
<text x="140.1" y="135.8">1</text>
<text x="154.3" y="135.8">1</text>
<text x="140.1" y="138.2">2</text>
<text x="154.3" y="138.2">2</text>
<text x="177.1" y="142.5" transform="rotate(-90 177.1 142.5)">8</text>
<text x="179.4" y="142.5" transform="rotate(-90 179.4 142.5)">7</text>
<text x="181.8" y="142.5" transform="rotate(-90 181.8 142.5)">6</text>
<text x="184.1" y="142.5" transform="rotate(-90 184.1 142.5)">5</text>
<text x="177.1" y="150.3" transform="rotate(-90 177.1 150.3)">1</text>
<text x="179.4" y="150.3" transform="rotate(-90 179.4 150.3)">2</text>
<text x="181.8" y="150.3" transform="rotate(-90 181.8 150.3)">3</text>
<text x="184.1" y="150.3" transform="rotate(-90 184.1 150.3)">4</text>
<text x="13.4" y="175.8">A</text>
<text x="196.3" y="174.6">Title</text>
<text x="279.1" y="175.8">A</text>
<text x="196.3" y="181.6">Size</text>
<text x="197.5" y="185.2">A4</text>
<text x="208" y="181.6">Number</text>
<text x="255.1" y="181.6">Revision</text>
<text x="196.3" y="188.6">Date:</text>
<text x="196.3" y="191">File:</text>
<text x="206.9" y="188.6">10-Sep-2012</text>
<text x="206.9" y="191">D:\</text>
<text x="215.6" y="191">\tu20120805\</text>
<text x="241.2" y="191">.ddDrawn By:</text>
<text x="243.3" y="188.6">Sheet</text>
<text x="243.8" y="191">b</text>
<text x="249.9" y="188.6">of</text>
<text x="45.1" y="194.6">1</text>
<text x="112.6" y="194.6">2</text>
<text x="180.1" y="194.6">3</text>
<text x="247.6" y="194.6">4</text>
</g>
<g font-size="2.1" fill="#000080">
<text x="124.6" y="28.3">R113</text>
<text x="147.9" y="29.7">PC11</text>
<text x="115" y="35.8">CMP3</text>
<text x="124.6" y="31.8">680R</text>
<text x="134.7" y="33.4">R128</text>
<text x="134.7" y="35.6">4.7K</text>
<text x="162.2" y="30.6">R316</text>
<text x="162.2" y="34.2">100R</text>
<text x="174" y="35.6">C314</text>
<text x="195.2" y="33">R67</text>
<text x="228.1" y="33">R162</text>
<text x="246.6" y="33.4">CMP2</text>
<text x="259.3" y="31.3">R?</text>
<text x="259.3" y="33.7">6.8K</text>
<text x="28.2" y="37.7">R61</text>
<text x="28.2" y="41.2">150K</text>
<text x="40" y="37.7">R62</text>
<text x="40" y="41.2">150K</text>
<text x="51.7" y="37.7">R63</text>
<text x="51.7" y="41.2">150K</text>
<text x="63.5" y="37.7">R64</text>
<text x="63.5" y="41.2">150K</text>
<text x="75.3" y="37.7">R65</text>
<text x="75.3" y="41.2">150K</text>
<text x="87" y="37.7">R66</text>
<text x="87" y="41.2">150K</text>
<text x="103.5" y="37.7">R94</text>
<text x="103.5" y="41.2">22K</text>
<text x="147.9" y="39.8">P181</text>
<text x="174" y="37.7">CAP</text>
<text x="195.2" y="36.7">100R</text>
<text x="205.2" y="38.4">R68</text>
<text x="205.2" y="40.7">4.7K</text>
<text x="216.3" y="38.2">D12</text>
<text x="216.3" y="40.6">DIODE</text>
<text x="228.1" y="36.7">2K</text>
<text x="228.1" y="40.6">C55</text>
<text x="239.8" y="40.6">C?</text>
<text x="244.5" y="40.7">5</text>
<text x="244.5" y="36.1">6</text>
<text x="256.3" y="38.4">7</text>
<text x="260.9" y="37.7">R114</text>
<text x="260.9" y="41.5">2.7K</text>
<text x="115" y="47.8">393</text>
<text x="228.1" y="42.8">CAP</text>
<text x="239.8" y="42.8">CAP</text>
<text x="246.6" y="45.7">393</text>
<text x="28.2" y="49.4">R71</text>
<text x="28.2" y="53">150K</text>
<text x="40" y="49.4">R72</text>
<text x="40" y="53">150K</text>
<text x="51.7" y="49.4">R73</text>
<text x="51.7" y="53">150K</text>
<text x="63.5" y="49.4">R74</text>
<text x="63.5" y="53">150K</text>
<text x="75.3" y="49.4">R75</text>
<text x="75.3" y="53">150K</text>
<text x="87" y="49.4">R76</text>
<text x="87" y="53">150K</text>
<text x="103.5" y="49.4">R95</text>
<text x="103.5" y="53">22K</text>
<text x="124.6" y="51.8">R117</text>
<text x="147.9" y="53.2">PC10</text>
<text x="228.1" y="49.4">R161</text>
<text x="228.1" y="53.2">2K</text>
<text x="115" y="59.3">CMP3</text>
<text x="124.6" y="55.3">680R</text>
<text x="134.7" y="57">R129</text>
<text x="134.7" y="59.1">4.7K</text>
<text x="162.2" y="54.1">R317</text>
<text x="162.2" y="57.7">100R</text>
<text x="174" y="59.1">C313</text>
<text x="259.3" y="59.5">R?</text>
<text x="28.2" y="61.2">R81</text>
<text x="28.2" y="64.7">150K</text>
<text x="40" y="61.2">R82</text>
<text x="40" y="64.7">150K</text>
<text x="51.7" y="61.2">R83</text>
<text x="51.7" y="64.7">150K</text>
<text x="63.5" y="61.2">R84</text>
<text x="63.5" y="64.7">150K</text>
<text x="75.3" y="61.2">R85</text>
<text x="75.3" y="64.7">150K</text>
<text x="87" y="61.2">R86</text>
<text x="87" y="64.7">150K</text>
<text x="103.5" y="61.2">R96</text>
<text x="103.5" y="64.7">22K</text>
<text x="147.9" y="63.3">P181</text>
<text x="174" y="61.2">CAP</text>
<text x="195.2" y="61.2">R77</text>
<text x="195.2" y="64.9">100R</text>
<text x="228.1" y="61.2">R164</text>
<text x="228.1" y="64.9">2K</text>
<text x="244.5" y="64.3">2</text>
<text x="246.6" y="61.6">CMP1</text>
<text x="259.3" y="61.9">6.8K</text>
<text x="260.9" y="65.9">R115</text>
<text x="103.5" y="68.2">R97</text>
<text x="103.5" y="71.7">22K</text>
<text x="115" y="71.3">393</text>
<text x="205.2" y="66.5">R78</text>
<text x="205.2" y="68.9">4.7K</text>
<text x="216.3" y="66.4">D13</text>
<text x="216.3" y="68.7">DIODE</text>
<text x="228.1" y="68.7">C61</text>
<text x="228.1" y="71">CAP</text>
<text x="239.8" y="68.7">C?</text>
<text x="239.8" y="71">CAP</text>
<text x="244.5" y="68.9">3</text>
<text x="256.3" y="66.5">1</text>
<text x="260.9" y="69.6">2.7K</text>
<text x="157.5" y="77.6">R?</text>
<text x="228.1" y="77.6">R163</text>
<text x="246.6" y="73.8">393</text>
<text x="129.3" y="83">PC14</text>
<text x="157.5" y="81.4">15K</text>
<text x="228.1" y="81.4">2K</text>
<text x="28.2" y="87">R51</text>
<text x="40" y="87">R52</text>
<text x="51.7" y="87">R53</text>
<text x="63.5" y="87">R54</text>
<text x="75.3" y="87">R55</text>
<text x="87" y="87">R56</text>
<text x="108.1" y="87">R57</text>
<text x="145.8" y="84.7">R?</text>
<text x="145.8" y="88.4">2K</text>
<text x="155.2" y="87.7">5</text>
<text x="162" y="85.1">OP1</text>
<text x="195.2" y="89.3">R87</text>
<text x="228.1" y="89.3">R166</text>
<text x="246.6" y="89.8">CMP1</text>
<text x="259.3" y="87.7">R?</text>
<text x="28.2" y="90.8">150K</text>
<text x="40" y="90.8">150K</text>
<text x="51.7" y="90.8">150K</text>
<text x="63.5" y="90.8">150K</text>
<text x="75.3" y="90.8">150K</text>
<text x="87" y="90.8">150K</text>
<text x="108.1" y="90.8">2.2K</text>
<text x="108.1" y="94.5">C51</text>
<text x="118.3" y="92.4">R58</text>
<text x="118.3" y="94.7">220R</text>
<text x="145.8" y="91.7">R?</text>
<text x="145.8" y="95.4">2K</text>
<text x="155.2" y="92.4">6</text>
<text x="167" y="90.1">7</text>
<text x="195.2" y="93.1">100R</text>
<text x="205.2" y="94.7">R88</text>
<text x="216.3" y="94.5">D14</text>
<text x="228.1" y="93.1">2K</text>
<text x="244.5" y="92.4">6</text>
<text x="256.3" y="94.7">7</text>
<text x="259.3" y="90.1">6.8K</text>
<text x="260.9" y="94.1">R116</text>
<text x="98.7" y="99.2">DIODE</text>
<text x="101.1" y="96.9">D11</text>
<text x="108.1" y="96.9">CAP</text>
<text x="129.3" y="97.1">7840</text>
<text x="155.9" y="97.1">R?</text>
<text x="155.9" y="99.5">15K</text>
<text x="162" y="97.4">4570</text>
<text x="205.2" y="97.1">4.7K</text>
<text x="216.3" y="96.9">DIODE</text>
<text x="228.1" y="96.9">C65</text>
<text x="228.1" y="99.2">CAP</text>
<text x="239.8" y="96.9">C?</text>
<text x="239.8" y="99.2">CAP</text>
<text x="244.5" y="97.1">5</text>
<text x="260.9" y="97.8">2.7K</text>
<text x="228.1" y="105.7">R165</text>
<text x="246.6" y="102">393</text>
<text x="228.1" y="109.6">2K</text>
<text x="115.9" y="115.9">R371</text>
<text x="115.9" y="118.2">4.7K</text>
<text x="60.9" y="123.6">U?</text>
<text x="94.1" y="122.3">R373</text>
<text x="94.1" y="126">510R</text>
<text x="105.8" y="122.3">R?</text>
<text x="105.8" y="126">510R</text>
<text x="126.9" y="120.6">Q3</text>
<text x="126.9" y="122.9">A1244</text>
<text x="181.7" y="120.6">R1</text>
<text x="181.7" y="122.9">6.8K</text>
<text x="192.8" y="125.1">C1</text>
<text x="44.7" y="129.3">R25</text>
<text x="192.8" y="127.4">CAP</text>
<text x="44.7" y="133">510R</text>
<text x="56.2" y="133.9">OPTOISO1</text>
<text x="73.6" y="134.7">R374</text>
<text x="73.6" y="137">4.7K</text>
<text x="84.7" y="136.8">C364</text>
<text x="94.1" y="132.3">Q4</text>
<text x="94.1" y="134.7">NPN</text>
<text x="117.5" y="136.8">C362</text>
<text x="126.9" y="136.8">D101</text>
<text x="138.7" y="132.3">J21</text>
<text x="152.8" y="132.3">J22</text>
<text x="235.1" y="132.3">GA</text>
<text x="235.1" y="137">4T014514-1</text>
<text x="84.7" y="139.1">CAP</text>
<text x="117.5" y="139.1">CAP</text>
<text x="126.9" y="139.1">DIODE</text>
<text x="138.7" y="141.7">FAN</text>
<text x="152.8" y="141.7">FAN</text>
<text x="195.2" y="141.2">C27</text>
<text x="195.2" y="143.3">CAP</text>
<text x="167" y="146.4">RES</text>
<text x="167" y="148.8">953B</text>
<text x="211.6" y="148.1">R49</text>
<text x="211.6" y="151.8">6.8K</text>
<text x="33.6" y="158.2">R121</text>
<text x="33.6" y="160.5">470R</text>
<text x="73.6" y="160.5">R125</text>
<text x="133.8" y="160.3">CMP2</text>
<text x="146.5" y="158.2">R91</text>
<text x="146.5" y="160.5">6.8K</text>
<text x="251.5" y="159.8">R24</text>
<text x="58.8" y="165.2">5</text>
<text x="60.9" y="162.6">CMP4</text>
<text x="70.5" y="167.6">7</text>
<text x="73.6" y="162.8">6.8K</text>
<text x="75.3" y="166.8">R127</text>
<text x="105.8" y="166.8">R59</text>
<text x="131.7" y="162.8">2</text>
<text x="131.7" y="167.6">3</text>
<text x="143.4" y="165.2">1</text>
<text x="148.1" y="164.5">R90</text>
<text x="251.5" y="163.6">6.8K</text>
<text x="25.8" y="172">C79</text>
<text x="35.3" y="169.7">RT</text>
<text x="35.3" y="172">RES5</text>
<text x="49.4" y="169.2">R122</text>
<text x="49.4" y="173">4.7K</text>
<text x="58.8" y="169.9">6</text>
<text x="65.6" y="172.5">393</text>
<text x="75.3" y="170.6">100R</text>
<text x="105.8" y="170.6">2.7K</text>
<text x="115.9" y="172.2">R60</text>
<text x="133.8" y="172.5">393</text>
<text x="148.1" y="168.2">2.7K</text>
<text x="176.4" y="172.2">OSC</text>
<text x="25.8" y="174.3">CAP</text>
<text x="59.5" y="177">R123</text>
<text x="59.5" y="179.2">3.9K</text>
<text x="115.9" y="174.6">2K</text>
<text x="126.9" y="174.3">C53</text>
<text x="126.9" y="176.7">CAP</text>
<text x="134" y="176.2">R93</text>
<text x="176.4" y="179.2">20M</text>
<text x="134" y="180">150K</text>
<text x="176.4" y="181.4">C21</text>
<text x="176.4" y="183.7">CAP</text>
<text x="185.8" y="181.4">C22</text>
<text x="185.8" y="183.7">CAP</text>
<text x="263.3" y="184">V1.0</text>
<text x="263.3" y="188.6">3/4</text>
</g>
<g font-size="2.1" fill="#a1006a">
<text x="256.7" y="24.3">VCC</text>
<text x="115.4" y="30.2">VCC</text>
<text x="174.4" y="32.5">J1-14</text>
<text x="187.6" y="34.9">U1</text>
<text x="21.6" y="39.5">U</text>
<text x="95.2" y="36.1">U1</text>
<text x="273.2" y="39.5">44</text>
<text x="95.2" y="47.8">V1</text>
<text x="21.6" y="51.3">V</text>
<text x="115.4" y="53.7">VCC</text>
<text x="220.3" y="51.3">PV</text>
<text x="256.7" y="52.5">VCC</text>
<text x="95" y="59.5">W1</text>
<text x="174.4" y="56">J1-13</text>
<text x="21.2" y="63.1">W</text>
<text x="187.6" y="63.1">V1</text>
<text x="273.2" y="67.7">45</text>
<text x="139.4" y="83">+5V</text>
<text x="220.3" y="79.5">PV</text>
<text x="256.7" y="80.7">VCC</text>
<text x="21.8" y="88.9">P</text>
<text x="95.2" y="85.3">PV</text>
<text x="172.1" y="91.3">J1-12</text>
<text x="186.9" y="91.3">W1</text>
<text x="273.2" y="95.9">46</text>
<text x="220.3" y="107.7">PV</text>
<text x="256.7" y="107.7">31</text>
<text x="256.7" y="105.3">32</text>
<text x="127.4" y="112.4">+24V</text>
<text x="176.8" y="113.5">VCC</text>
<text x="225.5" y="112.4">37</text>
<text x="231.8" y="113.5">36</text>
<text x="235.5" y="113.5">VCC</text>
<text x="237.9" y="110">35</text>
<text x="256.7" y="112.4">29</text>
<text x="256.7" y="110">30</text>
<text x="220.7" y="117.1">39</text>
<text x="256.7" y="117.1">27</text>
<text x="256.7" y="114.7">28</text>
<text x="216.1" y="121.8">40</text>
<text x="216.1" y="124.1">41</text>
<text x="261.5" y="124.1">25</text>
<text x="261.5" y="121.8">26</text>
<text x="35.5" y="126.5">VCC</text>
<text x="37.4" y="131.1">30</text>
<text x="216.1" y="128.8">43</text>
<text x="216.1" y="131.1">44</text>
<text x="261.5" y="126.5">24</text>
<text x="261.5" y="131.1">22</text>
<text x="261.5" y="128.8">23</text>
<text x="216.1" y="133.5">45</text>
<text x="216.1" y="135.8">46</text>
<text x="261.5" y="133.5">VCC</text>
<text x="65.6" y="142.9">COM</text>
<text x="216.1" y="138.2">47</text>
<text x="216.1" y="140.5">48</text>
<text x="216.1" y="142.9">49</text>
<text x="261.5" y="142.9">17</text>
<text x="261.5" y="140.5">18</text>
<text x="261.5" y="138.2">19</text>
<text x="202.4" y="149.9">VCC</text>
<text x="216.1" y="145.2">50</text>
<text x="216.1" y="147.6">51</text>
<text x="261.5" y="147.6">15</text>
<text x="261.5" y="145.2">16</text>
<text x="31.1" y="151.1">VCC</text>
<text x="71" y="153.4">VCC</text>
<text x="143.8" y="151.1">VCC</text>
<text x="218.9" y="154.6">VCC</text>
<text x="221.9" y="157">2</text>
<text x="221.9" y="159.3">3</text>
<text x="221.9" y="161.6">4</text>
<text x="263.8" y="161.6">VCC</text>
<text x="126.2" y="164">PV</text>
<text x="160.4" y="166.4">25</text>
<text x="221.9" y="164">5</text>
<text x="221.9" y="166.4">6</text>
<text x="40.2" y="171">VCC</text>
<text x="87.5" y="168.7">24</text>
<text x="96.6" y="168.7">VCC</text>
</g>
</svg>
